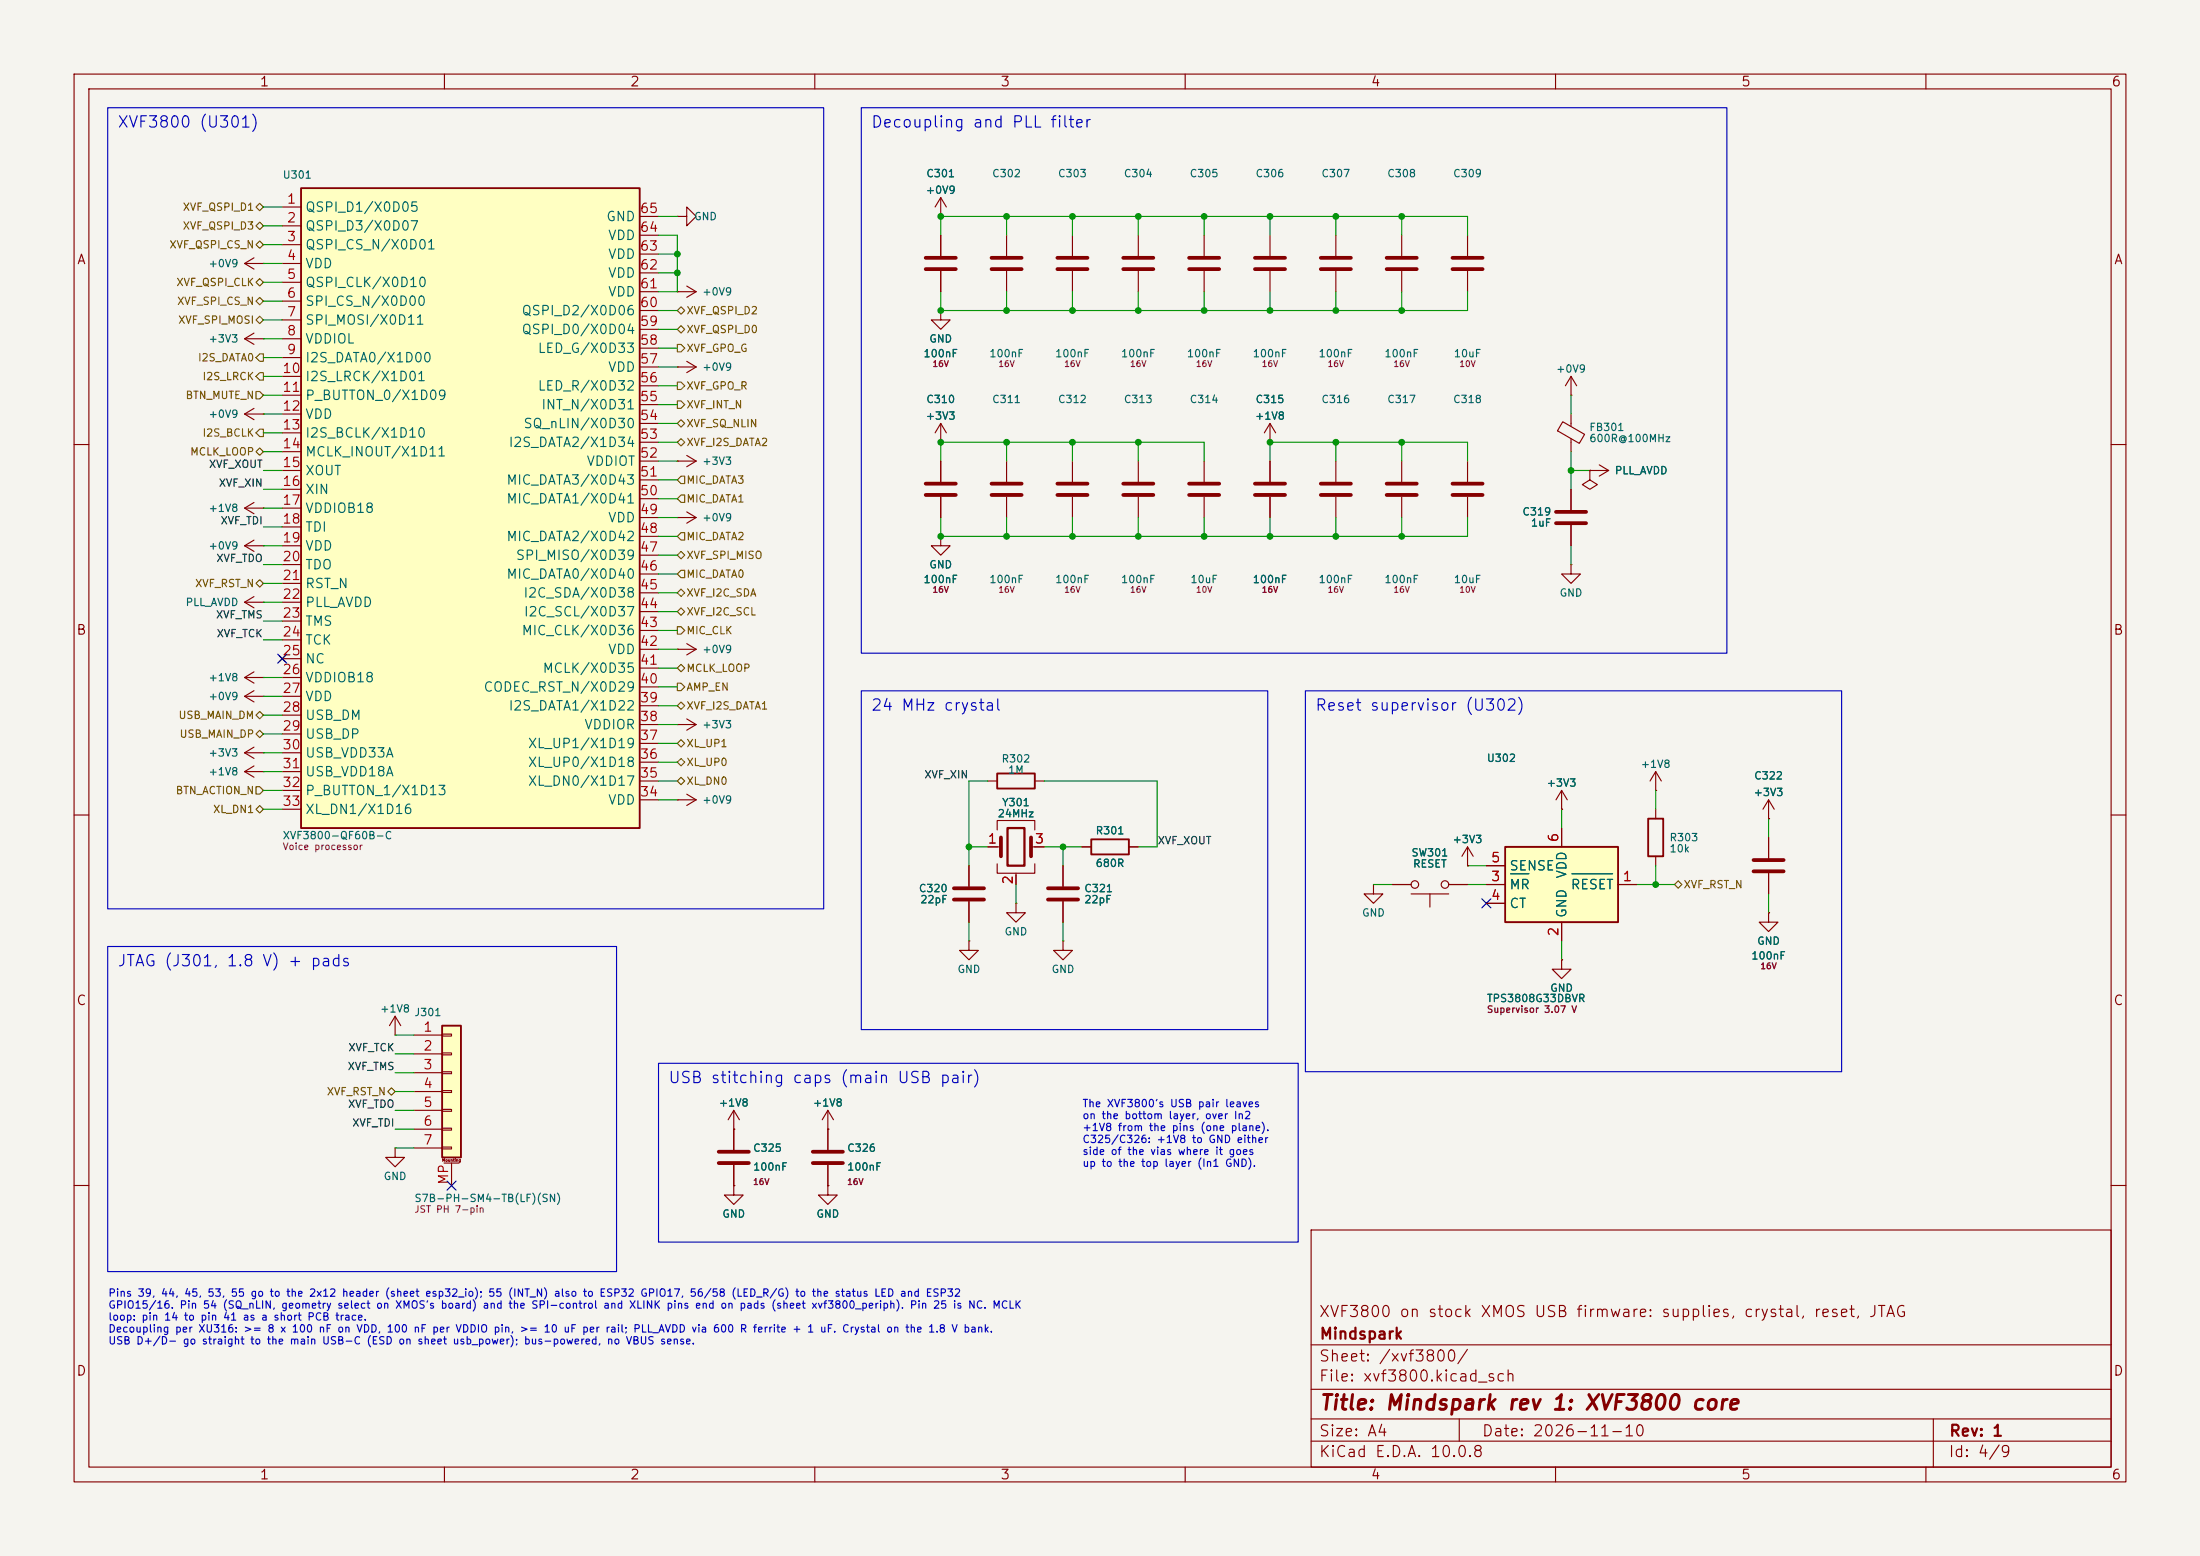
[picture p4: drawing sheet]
<svg xmlns="http://www.w3.org/2000/svg" width="297mm" height="210mm" viewBox="0 0 297 210" stroke-linecap="round" stroke-linejoin="round" font-family="sans-serif">
<path d="M0 0h297v210h-297z" fill="#f5f4ef" stroke="#f5f4ef" stroke-width=".14"/>
<g fill="none" stroke="#840000" stroke-width=".15">
<path d="M10 10h277v190h-277zM12 12h273v186h-273zM60 10v2M110 10v2M160 10v2M210 10v2M260 10v2M10 60h2M285 60h2M10 110h2M133.3 114.3h1.8M134.6 112v-1.3h5.1v1.3"/>
<path d="M134.6 116.6v1.3h5.1v-1.3M137.2 117.9v1.5M139.2 114.3h1.8M285 110h2M99.1 152.4h.1M99.1 149.9l-.8 1.2M99.1 149.9l.7 1.2M99.1 149.9v2.5M111.8 152.4h.1M111.8 149.9l-.8 1.2M111.8 149.9l.7 1.2M111.8 149.9v2.5"/>
<path d="M10 160h2M177 166h108v32h-108zM285 160h2M60 198v2M110 198v2M160 198v2M177 194.5h108M177 191.5h108M177 187.5h108M177 181.5h108M197 191.5v3M210 198v2"/>
<path d="M260 198v2M261 191.5v6.5"/>
</g>
<path d="M135.1 113v2.6M139.2 113v2.6" fill="none" stroke="#840000" stroke-width=".51"/>
<path d="M136 111.8h2.3v5h-2.3z" fill="none" stroke="#840000" stroke-width=".3"/>
<path d="M59.7 138.4h2.5v17.8h-2.5z" fill="#ffffc2"/>
<path d="M134.6 104.4h5.1v2h-5.1zM147.3 113.3h5.1v2h-5.1zM222.5 110.5h2v5.1h-2zM59.7 138.4h2.5v17.8h-2.5z" fill="none" stroke="#840000" stroke-width=".25"/>
<g fill="none" stroke="#840000" stroke-width=".15">
<path d="M127 29.2h.1M127 26.7l-.8 1.2M127 26.7l.8 1.2M127 26.7v2.5M144.8 31.8v2.7M144.8 36.6v2.8M153.7 31.8v2.7M153.7 36.6v2.8M162.6 31.8v2.7M162.6 36.6v2.8M171.4 31.8v2.7M171.4 36.6v2.8"/>
<path d="M180.3 31.8v2.7M180.3 36.6v2.8M189.2 31.8v2.7M189.2 36.6v2.8M198.1 31.8v2.7M198.1 36.6v2.8M33 55.9l1.3 .7M33 55.9h2.6M33 45.7l1.3 .8M33 45.7h2.6M34.3 55.1l-1.3 .8M34.3 45l-1.3 .7"/>
<path d="M35.6 55.9h.1M35.6 45.7h.1M127 59.7h.1M127 57.2v2.5M127 57.2l-.8 1.2M127 57.2l.8 1.2M171.4 59.7h.1M171.4 57.2v2.5M171.4 57.2l-.7 1.2M171.4 57.2l.8 1.2M211 56.9l2.9 1.7-.7 1.2-2.9-1.7zM212.1 53.3h.1"/>
<path d="M212.1 50.8v2.5M212.1 55.9v1.6M212.1 59.2v1.8M212.1 50.8l-.8 1.3M212.1 50.8l.8 1.3M91.4 62.2h.1M91.4 69.9h.1M91.4 62.2h2.6M91.4 69.9h2.6M92.7 61.5l1.3 .7M92.7 69.1l1.3 .8M94 62.2l-1.3 .8"/>
<path d="M94 69.9l-1.3 .7M127 72.4v1.3h1.3l-1.3 1.2-1.3-1.2h1.3M127 72.4h.1M127 62.2v2.8M127 67.1v2.8M135.9 62.2v2.8M135.9 67.1v2.8M144.8 62.2v2.8M144.8 67.1v2.8M153.7 62.2v2.8M153.7 67.1v2.8M162.6 62.2v2.8"/>
<path d="M162.6 67.1v2.8M171.4 62.2v2.8M171.4 67.1v2.8M180.3 62.2v2.8M180.3 67.1v2.8M189.2 62.2v2.8M189.2 67.1v2.8M198.1 62.2v2.8M198.1 67.1v2.8M212.1 76.2v1.3h1.3l-1.3 1.2-1.3-1.2h1.3M212.1 76.2h.1M212.1 66v2.8"/>
<path d="M212.1 70.9v2.8M214.6 63.5v1.3l1 .6-1 .6-1-.6 1-.6M214.6 63.5h.1M214.6 63.5h2.6M215.9 62.7l1.3 .8M217.2 63.5l-1.3 .8M130.8 116.8v2.8M133.3 105.4h1.3M139.7 105.4h1.3M143.5 116.8v2.8M146 114.3h1.3M152.4 114.3h1.3"/>
<path d="M198.1 116.8h.1M198.1 114.3v2.5M198.1 114.3l-.7 1.3M198.1 114.3l.8 1.3M223.5 106.7h.1M223.5 104.1v2.6M223.5 109.2v1.3M223.5 115.6v1.2M223.5 104.1l-.7 1.3M223.5 104.1l.8 1.3M238.8 110.5h.1M238.8 108l-.8 1.2"/>
<path d="M238.8 108l.7 1.2M238.8 108v2.5M238.8 113v2.8M238.8 117.9v2.8M53.3 139.7h.1M53.3 137.2l-.7 1.2M53.3 137.2l.8 1.2M53.3 137.2v2.5M55.9 139.7h3.8M59.7 139.6h1.3v.2h-1.3zM130.8 127v1.3h1.3l-1.3 1.2-1.3-1.2h1.3M130.8 127h.1"/>
<path d="M130.8 121.7v2.8M137.2 121.9v1.3h1.2l-1.2 1.3-1.3-1.3h1.3M137.2 121.9h.1M143.5 127v1.3h1.3l-1.3 1.2-1.3-1.2h1.3M143.5 127h.1M143.5 121.7v2.8M238.8 123.2v1.3h1.2l-1.2 1.2-1.3-1.2h1.3M238.8 123.2h.1M53.3 154.9v1.3h1.3l-1.3 1.3-1.2-1.3h1.2M53.3 154.9h.1M55.9 142.2h3.8M55.9 144.8h3.8"/>
<path d="M55.9 147.3h3.8M55.9 149.9h3.8M55.9 152.4h3.8M55.9 154.9h3.8M59.7 142.1h1.3v.3h-1.3zM59.7 144.7h1.3v.2h-1.3zM59.7 147.2h1.3v.2h-1.3zM59.7 149.7h1.3v.3h-1.3zM59.7 152.3h1.3v.2h-1.3zM59.7 154.8h1.3v.3h-1.3zM59.9 157h2.1M61 157v3"/>
<path d="M99.1 152.4v2.8M99.1 157.2v2.8M111.8 152.4v2.8M111.8 157.2v2.8M99.1 160v1.3h1.2l-1.2 1.3-1.3-1.3h1.3M99.1 160h.1M111.8 160v1.3h1.2l-1.2 1.3-1.3-1.3h1.3M111.8 160h.1"/>
</g>
<g fill="none" stroke="#840000" stroke-width=".51">
<path d="M142.7 34.8h4.1M142.7 36.3h4.1M151.6 34.8h4.1M151.6 36.3h4.1M160.5 34.8h4.1M160.5 36.3h4.1M169.4 34.8h4.1M169.4 36.3h4.1M178.3 34.8h4.1M178.3 36.3h4.1M187.2 34.8h4.1M187.2 36.3h4.1"/>
<path d="M196.1 34.8h4.1M196.1 36.3h4.1M125 65.3h4M125 66.8h4M133.9 65.3h4M133.9 66.8h4M142.7 65.3h4.1M142.7 66.8h4.1M151.6 65.3h4.1M151.6 66.8h4.1M160.5 65.3h4.1M160.5 66.8h4.1"/>
<path d="M169.4 65.3h4.1M169.4 66.8h4.1M178.3 65.3h4.1M178.3 66.8h4.1M187.2 65.3h4.1M187.2 66.8h4.1M196.1 65.3h4.1M196.1 66.8h4.1M210.1 69.1h4M210.1 70.6h4M128.8 119.9h4M141.5 119.9h4"/>
<path d="M236.7 116.1h4.1M236.7 117.6h4.1M128.8 121.4h4M141.5 121.4h4M97 155.4h4.1M97 157h4.1M109.7 155.4h4.1M109.7 157h4.1"/>
</g>
<path d="M203.2 114.3h15.2v10.2h-15.2z" fill="#ffffc2"/>
<path d="M203.2 114.3h15.2v10.2h-15.2z" fill="none" stroke="#840000" stroke-width=".25"/>
<g fill="none" stroke="#840000" stroke-width=".15">
<path d="M33 35.6l1.3 .7M33 35.6h2.6M34.3 34.8l-1.3 .8M35.6 35.6h.1M91.4 29.2h1.3v-1.3l1.3 1.3-1.3 1.3v-1.3M91.4 29.2h.1M91.4 39.4h.1M91.4 39.4h2.6M92.7 38.6l1.3 .8M94 39.4l-1.3 .7M91.4 49.5h.1M91.4 49.5h2.6"/>
<path d="M92.7 48.8l1.3 .7M94 49.5l-1.3 .8M127 41.9v1.3h1.3l-1.3 1.3-1.3-1.3h1.3M127 41.9h.1M91.4 97.8h.1M91.4 87.6h.1M91.4 97.8h2.6M91.4 87.6h2.6M92.7 97l1.3 .8M92.7 86.9l1.3 .7M94 97.8l-1.3 .8M94 87.6l-1.3 .8"/>
<path d="M33 104.1l1.3 .8M33 104.1h2.6M33 101.6l1.3 .8M33 101.6h2.6M34.3 103.4l-1.3 .7M34.3 100.8l-1.3 .8M35.6 104.1h.1M35.6 101.6h.1M91.4 108h.1M91.4 108h2.6M92.7 107.2l1.3 .8M94 108l-1.3 .7"/>
<path d="M185.4 119.4v1.3h1.3l-1.3 1.2-1.3-1.2h1.3M185.4 119.4h.1M188 119.4h2.5M195.6 119.4h2.5M200.7 119.4h2.5M200.7 116.8h2.5M210.8 109.2h.1M210.8 106.7v2.5M210.8 111.8v2.5M210.8 106.7l-.7 1.3M210.8 106.7l.8 1.3M218.4 119.4h2.6"/>
<path d="M190.5 120.7h5.1M193 120.7v1.7M200.7 121.9h2.5M210.8 129.5v1.3h1.3l-1.3 1.3-1.3-1.3h1.3M210.8 129.5h.1M210.8 124.5v2.5"/>
<circle cx="191" cy="119.4" r=".51"/>
<circle cx="195.1" cy="119.4" r=".51"/>
</g>
<path d="M203.9 117.9h2.5M212.2 117.9h5.5" fill="none" stroke="#006464" stroke-width=".15"/>
<path d="M40.6 25.4h45.8v86.4h-45.8z" fill="#ffffc2"/>
<path d="M40.6 25.4h45.8v86.4h-45.8z" fill="none" stroke="#840000" stroke-width=".25"/>
<g fill="none" stroke="#840000" stroke-width=".15">
<path d="M38.1 27.9h2.5M38.1 30.5h2.5M38.1 33h2.5M38.1 35.6h2.5M38.1 38.1h2.5M86.4 39.4h2.5M86.4 36.8h2.5M86.4 34.3h2.5M86.4 31.8h2.5M86.4 29.2h2.5M127 29.2h.1M127 31.8v2.7"/>
<path d="M127 36.6v2.8M135.9 31.8v2.7M135.9 36.6v2.8M38.1 40.6h2.5M38.1 43.2h2.5M38.1 45.7h2.5M38.1 48.3h2.5M38.1 50.8h2.5M38.1 53.3h2.5M38.1 55.9h2.5M38.1 58.4h2.5M86.4 59.7h2.5"/>
<path d="M86.4 57.2h2.5M86.4 54.6h2.5M86.4 52.1h2.5M86.4 49.5h2.5M86.4 47h2.5M86.4 44.5h2.5M86.4 41.9h2.5M127 41.9h.1M127 59.7h.1M171.4 59.7h.1M33 68.6h2.6M33 73.7h2.6"/>
<path d="M33 73.7l1.3 .7M33 68.6l1.3 .7M34.3 72.9l-1.3 .8M34.3 67.8l-1.3 .8M35.6 73.7h.1M35.6 68.6h.1M38.1 61h2.5M38.1 63.5h2.5M38.1 66h2.5M38.1 68.6h2.5M38.1 71.1h2.5M38.1 73.7h2.5"/>
<path d="M38.1 76.2h2.5M38.1 78.7h2.5M86.4 77.5h2.5M86.4 74.9h2.5M86.4 72.4h2.5M86.4 69.9h2.5M86.4 67.3h2.5M86.4 64.8h2.5M86.4 62.2h2.5M127 72.4h.1M127 62.2v2.8M127 67.1v2.8"/>
<path d="M171.4 62.2v2.8M171.4 67.1v2.8M212.1 66v2.8M212.1 70.9v2.8M214.6 63.5h.1M33 81.3h2.6M33 91.4h2.6M33 94h2.6M33 81.3l1.3 .7M33 94l1.3 .7M33 91.4l1.3 .8M34.3 80.5l-1.3 .8"/>
<path d="M34.3 93.2l-1.3 .8M34.3 90.7l-1.3 .7M35.6 81.3h.1M35.6 94h.1M35.6 91.4h.1M37.7 88.5l.8 .8M38.1 81.3h2.5M38.1 83.8h2.5M38.1 86.4h2.5M38.1 88.9h2.5M38.1 91.4h2.5M38.1 94h2.5"/>
<path d="M38.1 96.5h2.5M38.1 99.1h2.5M38.5 88.5l-.8 .8M86.4 97.8h2.5M86.4 95.3h2.5M86.4 92.7h2.5M86.4 90.2h2.5M86.4 87.6h2.5M86.4 85.1h2.5M86.4 82.6h2.5M86.4 80h2.5M38.1 101.6h2.5"/>
<path d="M38.1 104.1h2.5M38.1 106.7h2.5M38.1 109.2h2.5M86.4 108h2.5M86.4 105.4h2.5M86.4 102.9h2.5M86.4 100.3h2.5M130.8 116.8v2.8M133.3 114.3h1.3M137.2 118.1v1.3M139.7 114.3h1.3M143.5 116.8v2.8"/>
<path d="M146 114.3h1.3M152.4 114.3h1.3M188 119.4h2.5M195.6 119.4h2.5M198.1 116.8h.1M200.7 119.4h2.5M200.7 116.8h2.5M210.8 109.2h.1M210.8 111.8v2.5M218.4 119.4h2.6M238.8 110.5h.1M238.8 113v2.8"/>
<path d="M238.8 117.9v2.8M130.8 121.7v2.8M143.5 121.7v2.8M200.7 121.9h2.5M210.8 129.5h.1M210.8 124.5v2.5M238.8 123.2h.1M99.1 152.4h.1M99.1 152.4v2.8M99.1 157.2v2.8M111.8 152.4h.1M111.8 152.4v2.8"/>
<path d="M111.8 157.2v2.8M99.1 160h.1M111.8 160h.1"/>
</g>
<path d="M125 34.8h4M125 36.3h4M133.9 34.8h4M133.9 36.3h4" fill="none" stroke="#840000" stroke-width=".51"/>
<g fill="none" stroke="#725600" stroke-width=".15">
<path d="M35.1 30l.5 .5-.5 .5-.5-.5zM35.1 37.6l.5 .5-.5 .5-.5-.5zM35.1 27.4l.5 .5-.5 .5-.5-.5zM35.1 32.5l.5 .5-.5 .5-.5-.5zM34.6 52.8h.5l.5 .5-.5 .5h-.5zM35.1 57.9h.5v1h-.5l-.5-.5zM35.1 50.3h.5v1h-.5l-.5-.5zM35.1 47.8h.5v1h-.5l-.5-.5zM35.1 42.7l.5 .5-.5 .5-.5-.5zM35.1 40.1l.5 .5-.5 .5-.5-.5zM91.4 54.1h.5l.5 .5-.5 .5h-.5zM91.4 57.2l.5-.5 .5 .5-.5 .5z"/>
<path d="M91.4 59.7l.5-.5 .5 .5-.5 .5zM91.4 51.6h.5l.5 .5-.5 .5h-.5zM91.4 44.5l.5-.5 .5 .5-.5 .5zM91.4 41.9l.5-.5 .5 .5-.5 .5zM91.4 46.5h.5l.5 .5-.5 .5h-.5zM35.1 60.5l.5 .5-.5 .5-.5-.5zM35.1 78.2l.5 .5-.5 .5-.5-.5zM91.9 64.3h.5v1h-.5l-.5-.5zM91.9 66.8h.5v1h-.5l-.5-.5zM91.9 71.9h.5v1h-.5l-.5-.5zM91.9 77h.5v1h-.5l-.5-.5zM91.9 74.4l.5 .5-.5 .5-.5-.5z"/>
<path d="M35.1 98.6l.5 .5-.5 .5-.5-.5zM35.1 96l.5 .5-.5 .5-.5-.5zM91.4 92.2h.5l.5 .5-.5 .5h-.5zM91.4 95.3l.5-.5 .5 .5-.5 .5zM91.4 82.6l.5-.5 .5 .5-.5 .5zM91.4 80l.5-.5 .5 .5-.5 .5zM91.4 84.6h.5l.5 .5-.5 .5h-.5zM91.4 90.2l.5-.5 .5 .5-.5 .5zM34.6 106.2h.5l.5 .5-.5 .5h-.5zM35.1 108.7l.5 .5-.5 .5-.5-.5zM91.4 102.9l.5-.5 .5 .5-.5 .5zM91.4 100.3l.5-.5 .5 .5-.5 .5z"/>
<path d="M91.4 105.4l.5-.5 .5 .5-.5 .5zM226.1 119.4l.5-.5 .5 .5-.5 .5zM52.3 147.3l.5-.5 .5 .5-.5 .5z"/>
</g>
<g fill="none" stroke="#009600" stroke-width=".15">
<path d="M35.6 33h2.5M35.6 27.9h2.5M35.6 30.5h2.5M35.6 35.6h2.5M35.6 38.1h2.5M88.9 36.8h2.5M88.9 31.8h2.5v7.6h-2.5M88.9 34.3h2.5M88.9 29.2h2.5M127 39.4v2.5h71.1v-2.5M127 31.8v-2.6h71.1v2.6M135.9 29.2v2.6"/>
<path d="M135.9 39.4v2.5M144.8 29.2v2.6M144.8 39.4v2.5M153.7 29.2v2.6M153.7 39.4v2.5M162.6 29.2v2.6M162.6 39.4v2.5M171.4 29.2v2.6M171.4 39.4v2.5M180.3 29.2v2.6M180.3 39.4v2.5M189.2 29.2v2.6"/>
<path d="M189.2 39.4v2.5M35.6 58.4h2.5M35.6 43.2h2.5M35.6 50.8h2.5M35.6 45.7h2.5M35.6 40.6h2.5M35.6 48.3h2.5M35.6 53.3h2.5M35.6 55.9h2.5M88.9 57.2h2.5M88.9 59.7h2.5M88.9 47h2.5"/>
<path d="M88.9 52.1h2.5M88.9 49.5h2.5M88.9 54.6h2.5M88.9 44.5h2.5M88.9 41.9h2.5M135.9 59.7v2.5M144.8 59.7v2.5M153.7 59.7v2.5M180.3 59.7v2.5M189.2 59.7v2.5M212.1 53.3v2.6M35.6 68.6h2.5"/>
<path d="M35.6 61h2.5M35.6 63.5h2.5M35.6 76.2h2.5M35.6 71.1h2.5M35.6 66h2.5M35.6 78.7h2.5M35.6 73.7h2.5M88.9 72.4h2.5M88.9 69.9h2.5M88.9 62.2h2.5M88.9 67.3h2.5M88.9 64.8h2.5"/>
<path d="M88.9 77.5h2.5M88.9 74.9h2.5M127 69.9v2.5h71.1v-2.5M127 62.2v-2.5h35.6v2.5M135.9 69.9v2.5M144.8 69.9v2.5M153.7 69.9v2.5M162.6 69.9v2.5M171.4 62.2v-2.5h26.7v2.5M171.4 69.9v2.5M180.3 69.9v2.5M189.2 69.9v2.5"/>
<path d="M212.1 63.5h2.5M212.1 61v5M212.1 73.7v2.5M35.6 86.4h2.5M35.6 83.8h2.5M35.6 81.3h2.5M35.6 99.1h2.5M35.6 96.5h2.5M35.6 91.4h2.5M35.6 94h2.5M88.9 82.6h2.5M88.9 87.6h2.5"/>
<path d="M88.9 80h2.5M88.9 90.2h2.5M88.9 97.8h2.5M88.9 95.3h2.5M88.9 92.7h2.5M88.9 85.1h2.5M35.6 104.1h2.5M35.6 106.7h2.5M35.6 109.2h2.5M35.6 101.6h2.5M88.9 105.4h2.5M88.9 102.9h2.5"/>
<path d="M88.9 108h2.5M88.9 100.3h2.5M130.8 114.3h2.5M133.3 105.4h-2.5v11.4M137.2 119.4v2.5M141 105.4h15.2v8.9h-2.5M141 114.3h5M143.5 114.3v2.5M185.4 119.4h2.6M198.1 119.4h2.6M198.1 116.8h2.6M210.8 109.2v2.6"/>
<path d="M221 119.4h5.1M223.5 106.7v2.5M223.5 116.8v2.6M238.8 110.5v2.5M53.3 139.7h2.6M130.8 124.5v2.5M143.5 124.5v2.5M210.8 127v2.5M238.8 120.7v2.5M53.3 142.2h2.6M53.3 144.8h2.6M53.3 147.3h2.6"/>
<path d="M53.3 154.9h2.6M53.3 149.9h2.6M53.3 152.4h2.6"/>
</g>
<path d="M37.5 88.3l1.2 1.2M38.7 88.3l-1.2 1.2M200.1 121.3l1.2 1.2M201.3 121.3l-1.2 1.2M60.4 159.4l1.2 1.2M61.6 159.4l-1.2 1.2" fill="none" stroke="#000084" stroke-width=".15"/>
<path d="M14.5 14.5h96.7v108.2h-96.7zM116.3 14.5h116.8v73.7h-116.8zM116.3 93.2h54.8v45.8h-54.8zM176.2 93.2h72.4v51.4h-72.4zM14.5 127.7h68.7v43.9h-68.7zM88.9 143.5h86.4v24.1h-86.4z" fill="none" stroke="#0000c2" stroke-width=".15"/>
<path d="M203.9 117.9h2.5M212.2 117.9h5.5" fill="none" stroke="#006464" stroke-width=".15"/>
<g fill="#009600">
<circle cx="223.5" cy="119.4" r=".46"/>
<circle cx="135.9" cy="29.2" r=".46"/>
<circle cx="144.8" cy="29.2" r=".46"/>
<circle cx="127" cy="29.2" r=".46"/>
<circle cx="212.1" cy="63.5" r=".46"/>
<circle cx="180.3" cy="72.4" r=".46"/>
<circle cx="171.4" cy="72.4" r=".46"/>
<circle cx="189.2" cy="72.4" r=".46"/>
<circle cx="130.8" cy="114.3" r=".46"/>
<circle cx="143.5" cy="114.3" r=".46"/>
<circle cx="162.6" cy="72.4" r=".46"/>
<circle cx="144.8" cy="72.4" r=".46"/>
<circle cx="144.8" cy="59.7" r=".46"/>
<circle cx="153.7" cy="72.4" r=".46"/>
<circle cx="153.7" cy="59.7" r=".46"/>
<circle cx="189.2" cy="59.7" r=".46"/>
<circle cx="171.4" cy="59.7" r=".46"/>
<circle cx="189.2" cy="41.9" r=".46"/>
<circle cx="180.3" cy="59.7" r=".46"/>
<circle cx="162.6" cy="29.2" r=".46"/>
<circle cx="180.3" cy="41.9" r=".46"/>
<circle cx="189.2" cy="29.2" r=".46"/>
<circle cx="171.4" cy="29.2" r=".46"/>
<circle cx="162.6" cy="41.9" r=".46"/>
<circle cx="171.4" cy="41.9" r=".46"/>
<circle cx="180.3" cy="29.2" r=".46"/>
<circle cx="127" cy="72.4" r=".46"/>
<circle cx="135.9" cy="59.7" r=".46"/>
<circle cx="127" cy="59.7" r=".46"/>
<circle cx="135.9" cy="72.4" r=".46"/>
<circle cx="127" cy="41.9" r=".46"/>
<circle cx="153.7" cy="41.9" r=".46"/>
<circle cx="153.7" cy="29.2" r=".46"/>
<circle cx="144.8" cy="41.9" r=".46"/>
<circle cx="135.9" cy="41.9" r=".46"/>
<circle cx="91.4" cy="36.8" r=".46"/>
<circle cx="91.4" cy="34.3" r=".46"/>
</g>
<text font-size="2" fill="#840000" x="178" y="190.8">Title: Mindspark rev 1: XVF3800 core</text>
<g font-size="1.5" fill="#0000c2">
<text x="15.8" y="17.6">XVF3800 (U301)</text>
<text x="117.5" y="17.6">Decoupling and PLL filter</text>
<text x="117.5" y="96.3">24 MHz crystal</text>
<text x="177.4" y="96.3">Reset supervisor (U302)</text>
<text x="15.8" y="130.8">JTAG (J301, 1.8 V) + pads</text>
<text x="90.1" y="146.6">USB stitching caps (main USB pair)</text>
</g>
<g font-size="1.5" fill="#840000">
<text x="178" y="178.1">XVF3800 on stock XMOS USB firmware: supplies, crystal, reset, JTAG</text>
<text x="178" y="184.1">Sheet: /xvf3800/</text>
<text x="178" y="181.1">Mindspark</text>
<text x="178" y="186.8">File: xvf3800.kicad_sch</text>
<text x="178" y="197">KiCad E.D.A. 10.0.8</text>
<text x="178" y="194.2">Size: A4</text>
<text x="200" y="194.2">Date: 2026-11-10</text>
<text x="263" y="197">Id: 4/9</text>
<text x="263" y="194.2">Rev: 1</text>
</g>
<g font-size="1.3" fill="#840000">
<text x="35" y="12">1</text>
<text x="85" y="12">2</text>
<text x="135" y="12">3</text>
<text x="185" y="12">4</text>
<text x="235" y="12">5</text>
<text x="285" y="12">6</text>
<text x="10.3" y="36">A</text>
<text x="285.3" y="36">A</text>
<text x="10.2" y="86">B</text>
<text x="285.2" y="86">B</text>
<text x="10.2" y="136">C</text>
<text x="285.2" y="136">C</text>
<text x="10.2" y="186">D</text>
<text x="285.2" y="186">D</text>
<text x="35" y="200">1</text>
<text x="85" y="200">2</text>
<text x="135" y="200">3</text>
<text x="185" y="200">4</text>
<text x="235" y="200">5</text>
<text x="285" y="200">6</text>
</g>
<g font-size="1.3" fill="#a90000">
<text x="38.6" y="27.8">1</text>
<text x="86.3" y="29.1">65</text>
<text x="38.6" y="30.3">2</text>
<text x="38.6" y="32.9">3</text>
<text x="38.6" y="35.4">4</text>
<text x="86.3" y="34.2">63</text>
<text x="86.3" y="31.6">64</text>
<text x="38.6" y="38">5</text>
<text x="38.6" y="40.5">6</text>
<text x="86.3" y="41.8">60</text>
<text x="86.3" y="39.2">61</text>
<text x="86.3" y="36.7">62</text>
<text x="38.6" y="43">7</text>
<text x="38.6" y="45.6">8</text>
<text x="86.3" y="46.9">58</text>
<text x="86.3" y="44.3">59</text>
<text x="38" y="50.7">10</text>
<text x="38" y="53.2">11</text>
<text x="38.6" y="48.1">9</text>
<text x="86.3" y="51.9">56</text>
<text x="86.3" y="49.4">57</text>
<text x="38" y="55.7">12</text>
<text x="38" y="58.3">13</text>
<text x="86.3" y="59.6">53</text>
<text x="86.3" y="57">54</text>
<text x="86.3" y="54.5">55</text>
<text x="38" y="60.8">14</text>
<text x="38" y="63.4">15</text>
<text x="38" y="65.9">16</text>
<text x="86.3" y="64.6">51</text>
<text x="86.3" y="62.1">52</text>
<text x="38" y="68.4">17</text>
<text x="38" y="71">18</text>
<text x="86.3" y="69.7">49</text>
<text x="86.3" y="67.2">50</text>
<text x="38" y="73.5">19</text>
<text x="38" y="76.1">20</text>
<text x="86.3" y="77.3">46</text>
<text x="86.3" y="74.8">47</text>
<text x="86.3" y="72.3">48</text>
<text x="38" y="78.6">21</text>
<text x="38" y="81.1">22</text>
<text x="38" y="83.7">23</text>
<text x="86.3" y="82.4">44</text>
<text x="86.3" y="79.9">45</text>
<text x="38" y="86.2">24</text>
<text x="38" y="88.8">25</text>
<text x="86.3" y="87.5">42</text>
<text x="86.3" y="85">43</text>
<text x="38" y="91.3">26</text>
<text x="38" y="93.8">27</text>
<text x="86.3" y="95.1">39</text>
<text x="86.3" y="92.6">40</text>
<text x="86.3" y="90">41</text>
<text x="38" y="96.4">28</text>
<text x="38" y="98.9">29</text>
<text x="38" y="101.5">30</text>
<text x="86.3" y="100.2">37</text>
<text x="86.3" y="97.7">38</text>
<text x="38" y="104">31</text>
<text x="38" y="106.5">32</text>
<text x="86.3" y="107.8">34</text>
<text x="86.3" y="105.3">35</text>
<text x="86.3" y="102.7">36</text>
<text x="38" y="109.1">33</text>
<text x="210.7" y="113.8" transform="rotate(-90 210.7 113.8)">6</text>
<text x="133.3" y="114.2">1</text>
<text x="137" y="119.5" transform="rotate(-90 137 119.5)">2</text>
<text x="139.6" y="114.2">3</text>
<text x="201.2" y="119.2">3</text>
<text x="201.2" y="116.7">5</text>
<text x="219" y="119.2">1</text>
<text x="201.2" y="121.8">4</text>
<text x="210.7" y="126.5" transform="rotate(-90 210.7 126.5)">2</text>
<text x="57.1" y="139.6">1</text>
<text x="57.1" y="142.1">2</text>
<text x="57.1" y="144.6">3</text>
<text x="57.1" y="147.2">4</text>
<text x="57.1" y="149.7">5</text>
<text x="57.1" y="152.3">6</text>
<text x="57.1" y="154.8">7</text>
<text x="60.8" y="160" transform="rotate(-90 60.8 160)">MP</text>
</g>
<g font-size="1.3" fill="#006464">
<text x="41.1" y="28.9">QSPI_D1/X0D05</text>
<text x="41.1" y="31.4">QSPI_D3/X0D07</text>
<text x="41.1" y="34">QSPI_CS_N/X0D01</text>
<text x="81.8" y="30.2">GND</text>
<text x="82" y="35.3">VDD</text>
<text x="82" y="32.7">VDD</text>
<text x="41.1" y="36.5">VDD</text>
<text x="41.1" y="39.1">QSPI_CLK/X0D10</text>
<text x="41.1" y="41.6">SPI_CS_N/X0D00</text>
<text x="82" y="40.3">VDD</text>
<text x="82" y="37.8">VDD</text>
<text x="41.1" y="44.1">SPI_MOSI/X0D11</text>
<text x="41.1" y="46.7">VDDIOL</text>
<text x="70.3" y="45.4">QSPI_D0/X0D04</text>
<text x="70.3" y="42.9">QSPI_D2/X0D06</text>
<text x="72.5" y="48">LED_G/X0D33</text>
<text x="41.1" y="49.2">I2S_DATA0/X1D00</text>
<text x="41.1" y="51.8">I2S_LRCK/X1D01</text>
<text x="72.5" y="53">LED_R/X0D32</text>
<text x="82" y="50.5">VDD</text>
<text x="41.1" y="54.3">P_BUTTON_0/X1D09</text>
<text x="41.1" y="56.8">VDD</text>
<text x="41.1" y="59.4">I2S_BCLK/X1D10</text>
<text x="70.6" y="58.1">SQ_nLIN/X0D30</text>
<text x="73" y="55.6">INT_N/X0D31</text>
<text x="41.1" y="61.9">MCLK_INOUT/X1D11</text>
<text x="41.1" y="64.5">XOUT</text>
<text x="68.3" y="65.7">MIC_DATA3/X0D43</text>
<text x="68.6" y="60.7">I2S_DATA2/X1D34</text>
<text x="79.1" y="63.2">VDDIOT</text>
<text x="41.1" y="67">XIN</text>
<text x="41.1" y="69.5">VDDIOB18</text>
<text x="68.3" y="68.3">MIC_DATA1/X0D41</text>
<text x="82" y="70.8">VDD</text>
<text x="41.1" y="72.1">TDI</text>
<text x="41.1" y="74.6">VDD</text>
<text x="41.1" y="77.2">TDO</text>
<text x="68.3" y="73.4">MIC_DATA2/X0D42</text>
<text x="69.5" y="75.9">SPI_MISO/X0D39</text>
<text x="41.1" y="79.7">RST_N</text>
<text x="41.1" y="82.2">PLL_AVDD</text>
<text x="68.3" y="78.4">MIC_DATA0/X0D40</text>
<text x="70.6" y="81">I2C_SDA/X0D38</text>
<text x="70.6" y="83.5">I2C_SCL/X0D37</text>
<text x="41.1" y="84.8">TMS</text>
<text x="41.1" y="87.3">TCK</text>
<text x="41.1" y="89.9">NC</text>
<text x="70.3" y="86.1">MIC_CLK/X0D36</text>
<text x="82" y="88.6">VDD</text>
<text x="41.1" y="92.4">VDDIOB18</text>
<text x="41.1" y="94.9">VDD</text>
<text x="65.2" y="93.7">CODEC_RST_N/X0D29</text>
<text x="73.2" y="91.1">MCLK/X0D35</text>
<text x="41.1" y="97.5">USB_DM</text>
<text x="41.1" y="100">USB_DP</text>
<text x="68.6" y="96.2">I2S_DATA1/X1D22</text>
<text x="71.2" y="101.3">XL_UP1/X1D19</text>
<text x="78.8" y="98.8">VDDIOR</text>
<text x="41.1" y="102.6">USB_VDD33A</text>
<text x="41.1" y="105.1">USB_VDD18A</text>
<text x="41.1" y="107.6">P_BUTTON_1/X1D13</text>
<text x="71.2" y="106.4">XL_DN0/X1D17</text>
<text x="71.2" y="103.8">XL_UP0/X1D18</text>
<text x="41.1" y="110.2">XL_DN1/X1D16</text>
<text x="82" y="108.9">VDD</text>
<text x="203.7" y="117.8">SENSE</text>
<text x="211.8" y="118.7" transform="rotate(-90 211.8 118.7)">VDD</text>
<text x="203.7" y="120.3">MR</text>
<text x="203.7" y="122.9">CT</text>
<text x="211.8" y="124" transform="rotate(-90 211.8 124)">GND</text>
<text x="212" y="120.3">RESET</text>
</g>
<g font-size="1" fill="#725600">
<text x="24.6" y="28.7">XVF_QSPI_D1</text>
<text x="22.8" y="33.8">XVF_QSPI_CS_N</text>
<text x="24.6" y="31.2">XVF_QSPI_D3</text>
<text x="23.7" y="38.9">XVF_QSPI_CLK</text>
<text x="23.8" y="41.4">XVF_SPI_CS_N</text>
<text x="24" y="43.9">XVF_SPI_MOSI</text>
<text x="92.6" y="45.2">XVF_QSPI_D0</text>
<text x="92.6" y="42.7">XVF_QSPI_D2</text>
<text x="92.6" y="47.7">XVF_GPO_G</text>
<text x="26.6" y="49">I2S_DATA0</text>
<text x="27.3" y="51.6">I2S_LRCK</text>
<text x="92.6" y="52.8">XVF_GPO_R</text>
<text x="25" y="54.1">BTN_MUTE_N</text>
<text x="27.3" y="59.2">I2S_BCLK</text>
<text x="92.6" y="55.4">XVF_INT_N</text>
<text x="92.6" y="57.9">XVF_SQ_NLIN</text>
<text x="25.6" y="61.7">MCLK_LOOP</text>
<text x="92.6" y="60.4">XVF_I2S_DATA2</text>
<text x="92.6" y="65.5">MIC_DATA3</text>
<text x="92.6" y="68.1">MIC_DATA1</text>
<text x="92.6" y="73.1">MIC_DATA2</text>
<text x="92.6" y="75.7">XVF_SPI_MISO</text>
<text x="26.3" y="79.5">XVF_RST_N</text>
<text x="92.6" y="78.2">MIC_DATA0</text>
<text x="92.6" y="83.3">XVF_I2C_SCL</text>
<text x="92.6" y="80.8">XVF_I2C_SDA</text>
<text x="92.6" y="85.8">MIC_CLK</text>
<text x="92.6" y="93.5">AMP_EN</text>
<text x="92.6" y="90.9">MCLK_LOOP</text>
<text x="24" y="97.3">USB_MAIN_DM</text>
<text x="24.2" y="99.8">USB_MAIN_DP</text>
<text x="92.6" y="96">XVF_I2S_DATA1</text>
<text x="92.6" y="101.1">XL_UP1</text>
<text x="23.6" y="107.4">BTN_ACTION_N</text>
<text x="92.6" y="103.6">XL_UP0</text>
<text x="92.6" y="106.2">XL_DN0</text>
<text x="28.7" y="110">XL_DN1</text>
<text x="227.2" y="120.1">XVF_RST_N</text>
<text x="44" y="148.1">XVF_RST_N</text>
</g>
<g font-size="1" fill="#006464">
<text x="38.1" y="24.4">U301</text>
<text x="93.6" y="30">GND</text>
<text x="124.9" y="26.4">+0V9</text>
<text x="125" y="24.2">C301</text>
<text x="133.9" y="24.2">C302</text>
<text x="142.8" y="24.2">C303</text>
<text x="151.6" y="24.2">C304</text>
<text x="160.5" y="24.2">C305</text>
<text x="169.4" y="24.2">C306</text>
<text x="178.3" y="24.2">C307</text>
<text x="187.2" y="24.2">C308</text>
<text x="196.1" y="24.2">C309</text>
<text x="28.1" y="36.3">+0V9</text>
<text x="94.7" y="40.1">+0V9</text>
<text x="28.1" y="46.5">+3V3</text>
<text x="125.4" y="46.5">GND</text>
<text x="94.7" y="50.3">+0V9</text>
<text x="124.6" y="48.5">100nF</text>
<text x="133.5" y="48.5">100nF</text>
<text x="142.4" y="48.5">100nF</text>
<text x="151.3" y="48.5">100nF</text>
<text x="160.2" y="48.5">100nF</text>
<text x="169" y="48.5">100nF</text>
<text x="177.9" y="48.5">100nF</text>
<text x="186.8" y="48.5">100nF</text>
<text x="196.2" y="48.5">10uF</text>
<text x="210" y="50.5">+0V9</text>
<text x="28.1" y="56.6">+0V9</text>
<text x="124.9" y="56.9">+3V3</text>
<text x="125" y="54.6">C310</text>
<text x="133.9" y="54.6">C311</text>
<text x="142.8" y="54.6">C312</text>
<text x="151.6" y="54.6">C313</text>
<text x="160.5" y="54.6">C314</text>
<text x="169.3" y="56.9">+1V8</text>
<text x="169.4" y="54.6">C315</text>
<text x="178.3" y="54.6">C316</text>
<text x="187.2" y="54.6">C317</text>
<text x="196.1" y="54.6">C318</text>
<text x="214.5" y="58.4">FB301</text>
<text x="214.5" y="59.9">600R@100MHz</text>
<text x="94.7" y="63">+3V3</text>
<text x="217.9" y="64.3">PLL_AVDD</text>
<text x="28.1" y="69.3">+1V8</text>
<text x="94.7" y="70.6">+0V9</text>
<text x="205.4" y="69.8">C319</text>
<text x="206.6" y="71.3">1uF</text>
<text x="28.1" y="74.4">+0V9</text>
<text x="125.4" y="77">GND</text>
<text x="25" y="82">PLL_AVDD</text>
<text x="124.6" y="78.9">100nF</text>
<text x="133.5" y="78.9">100nF</text>
<text x="142.4" y="78.9">100nF</text>
<text x="151.3" y="78.9">100nF</text>
<text x="160.6" y="78.9">10uF</text>
<text x="169" y="78.9">100nF</text>
<text x="177.9" y="78.9">100nF</text>
<text x="186.8" y="78.9">100nF</text>
<text x="196.2" y="78.9">10uF</text>
<text x="210.5" y="80.8">GND</text>
<text x="94.7" y="88.4">+0V9</text>
<text x="28.1" y="94.7">+0V9</text>
<text x="28.1" y="92.2">+1V8</text>
<text x="94.7" y="98.5">+3V3</text>
<text x="28.1" y="104.9">+1V8</text>
<text x="28.1" y="102.4">+3V3</text>
<text x="135.1" y="103.2">R302</text>
<text x="136" y="104.7">1M</text>
<text x="200.6" y="103.1">U302</text>
<text x="208.7" y="106.4">+3V3</text>
<text x="221.4" y="103.9">+1V8</text>
<text x="236.7" y="107.7">+3V3</text>
<text x="236.7" y="105.4">C322</text>
<text x="38.1" y="113.5">XVF3800-QF60B-C</text>
<text x="94.7" y="108.7">+0V9</text>
<text x="134.6" y="110.6">24MHz</text>
<text x="135.2" y="109.1">Y301</text>
<text x="147.8" y="112.9">R301</text>
<text x="225.3" y="113.8">R303</text>
<text x="147.8" y="117.3">680R</text>
<text x="190.5" y="115.8">SW301</text>
<text x="190.7" y="117.3">RESET</text>
<text x="196" y="114">+3V3</text>
<text x="225.3" y="115.3">10k</text>
<text x="124" y="120.7">C320</text>
<text x="124.2" y="122.2">22pF</text>
<text x="146.3" y="120.7">C321</text>
<text x="146.3" y="122.2">22pF</text>
<text x="183.8" y="123.9">GND</text>
<text x="129.2" y="131.6">GND</text>
<text x="135.5" y="126.5">GND</text>
<text x="141.9" y="131.6">GND</text>
<text x="236.4" y="129.7">100nF</text>
<text x="237.1" y="127.8">GND</text>
<text x="51.2" y="136.9">+1V8</text>
<text x="55.9" y="137.4">J301</text>
<text x="200.6" y="135.5">TPS3808G33DBVR</text>
<text x="209.2" y="134.1">GND</text>
<text x="97" y="149.6">+1V8</text>
<text x="109.7" y="149.6">+1V8</text>
<text x="101.6" y="155.7">C325</text>
<text x="114.3" y="155.7">C326</text>
<text x="51.7" y="159.5">GND</text>
<text x="101.6" y="158.2">100nF</text>
<text x="114.3" y="158.2">100nF</text>
<text x="55.9" y="162.5">S7B-PH-SM4-TB(LF)(SN)</text>
<text x="97.4" y="164.6">GND</text>
<text x="110.1" y="164.6">GND</text>
</g>
<g font-size="1" fill="#0f0f0f">
<text x="28.1" y="63.4">XVF_XOUT</text>
<text x="29.5" y="65.9">XVF_XIN</text>
<text x="29.7" y="71">XVF_TDI</text>
<text x="29.1" y="76.1">XVF_TDO</text>
<text x="29.1" y="83.7">XVF_TMS</text>
<text x="29.2" y="86.3">XVF_TCK</text>
<text x="124.7" y="105.3">XVF_XIN</text>
<text x="156.2" y="114.2">XVF_XOUT</text>
<text x="46.9" y="142.1">XVF_TCK</text>
<text x="46.9" y="144.7">XVF_TMS</text>
<text x="46.9" y="149.8">XVF_TDO</text>
<text x="47.5" y="152.3">XVF_TDI</text>
</g>
<g font-size="1" fill="#0000c2">
<text x="146.1" y="149.7">The XVF3800's USB pair leaves</text>
<text x="146.1" y="151.3">on the bottom layer, over In2</text>
<text x="146.1" y="152.9">+1V8 from the pins (one plane).</text>
<text x="146.1" y="154.5">C325/C326: +1V8 to GND either</text>
<text x="146.1" y="156.1">side of the vias where it goes</text>
<text x="146.1" y="157.7">up to the top layer (In1 GND).</text>
<text x="14.5" y="175.3">Pins 39, 44, 45, 53, 55 go to the 2x12 header (sheet esp32_io); 55 (INT_N) also to ESP32 GPIO17, 56/58 (LED_R/G) to the status LED and ESP32</text>
<text x="14.5" y="176.9">GPIO15/16. Pin 54 (SQ_nLIN, geometry select on XMOS's board) and the SPI-control and XLINK pins end on pads (sheet xvf3800_periph). Pin 25 is NC. MCLK</text>
<text x="14.5" y="178.5">loop: pin 14 to pin 41 as a short PCB trace.</text>
<text x="14.5" y="180.1">Decoupling per XU316: &gt;= 8 x 100 nF on VDD, 100 nF per VDDIO pin, &gt;= 10 uF per rail; PLL_AVDD via 600 R ferrite + 1 uF. Crystal on the 1.8 V bank.</text>
<text x="14.5" y="181.7">USB D+/D- go straight to the main USB-C (ESD on sheet usb_power); bus-powered, no VBUS sense.</text>
</g>
<g font-size=".9" fill="#840084">
<text x="38.1" y="114.9">Voice processor</text>
<text x="200.6" y="136.9">Supervisor 3.07 V</text>
<text x="55.9" y="163.9">JST PH 7-pin</text>
</g>
<g font-size=".8" fill="#840084">
<text x="125.8" y="49.7">16V</text>
<text x="134.7" y="49.7">16V</text>
<text x="143.6" y="49.7">16V</text>
<text x="152.5" y="49.7">16V</text>
<text x="161.4" y="49.7">16V</text>
<text x="170.3" y="49.7">16V</text>
<text x="179.2" y="49.7">16V</text>
<text x="188" y="49.7">16V</text>
<text x="196.9" y="49.7">10V</text>
<text x="125.8" y="80.2">16V</text>
<text x="134.7" y="80.2">16V</text>
<text x="143.6" y="80.2">16V</text>
<text x="152.5" y="80.2">16V</text>
<text x="161.4" y="80.2">10V</text>
<text x="170.3" y="80.2">16V</text>
<text x="179.2" y="80.2">16V</text>
<text x="188" y="80.2">16V</text>
<text x="196.9" y="80.2">10V</text>
<text x="237.6" y="131">16V</text>
<text x="101.6" y="160.1">16V</text>
<text x="114.3" y="160.1">16V</text>
</g>
<text font-size=".4" fill="#840000" x="59.6" y="156.9">Mounting</text>
</svg>
